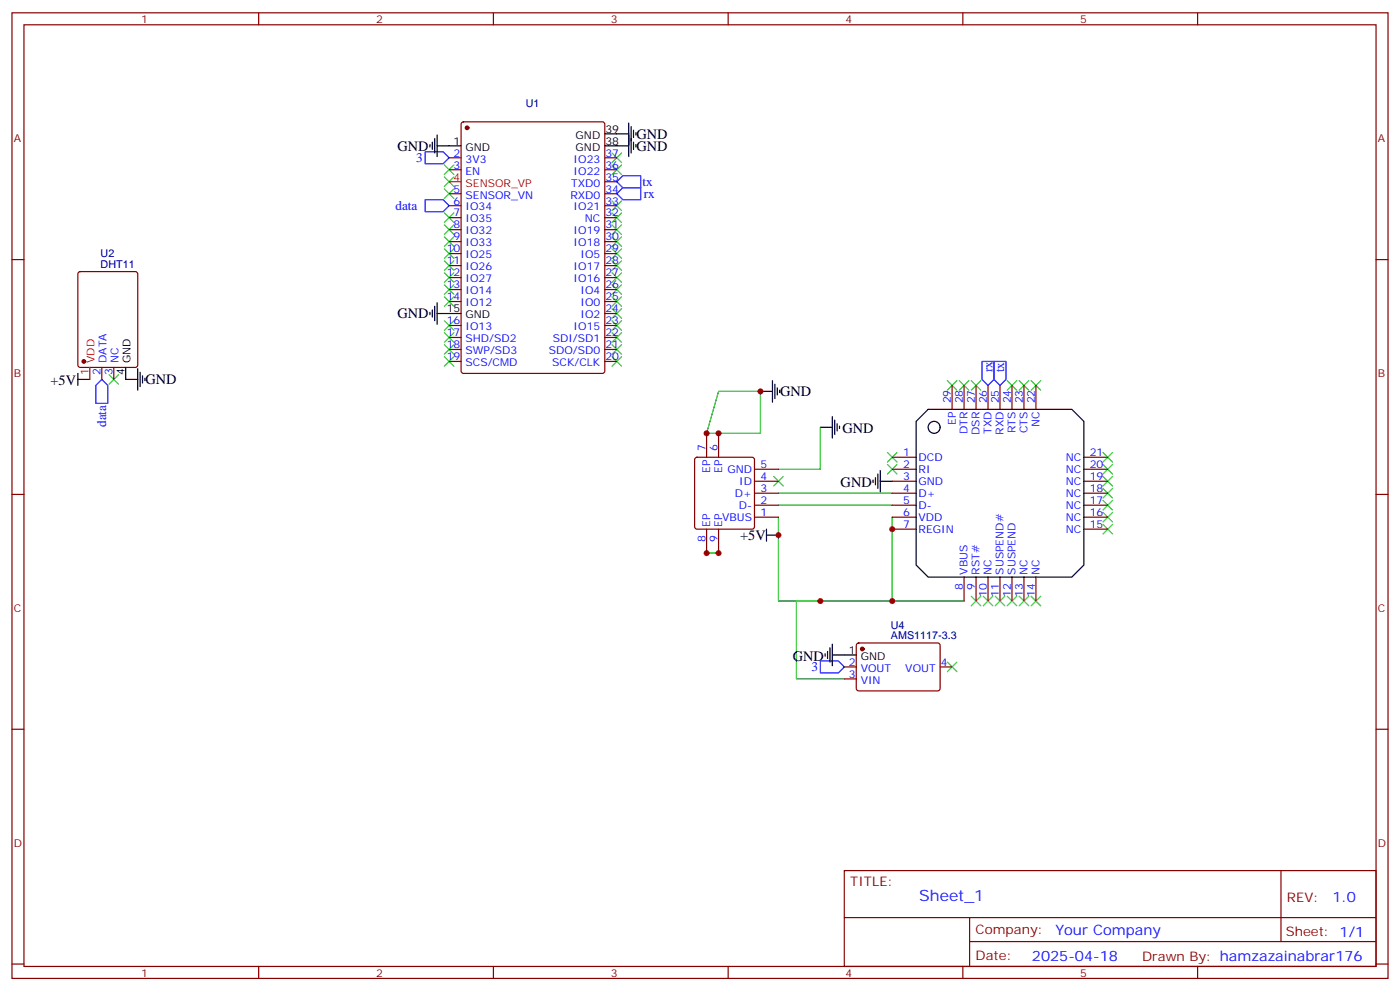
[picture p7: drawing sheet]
<svg xmlns="http://www.w3.org/2000/svg" width="412mm" height="292mm" viewBox="0 0 412 292" stroke-linecap="round" stroke-linejoin="round" font-family="sans-serif">
<g fill="none" stroke="#870000" stroke-width=".35">
<path d="M3.5 3.8h405.4v284.3h-405.4zM7.1 7.3h398.2v277.3h-398.2zM76.2 3.8v3.5M145.3 3.8v3.5M214.5 3.8v3.5M283.6 3.8v3.5M352.8 3.8v3.5M3.5 76.4h3.6M405.3 76.4h3.6M3.5 145.6h3.6M405.3 145.6h3.6M3.5 214.7h3.6"/>
<path d="M405.3 214.7h3.6M248.7 256.4h156.6v28.2h-156.6zM377.3 256.4v20.9M248.7 270.2h156.5M285.6 277.3h119.6M285.6 270.2v14.1M3.5 283.9h3.6M76.2 284.6v3.5M145.3 284.6v3.5M214.5 284.6v3.5M283.6 284.6v3.5M352.8 284.6v3.5"/>
<path d="M405.3 283.9h3.6"/>
</g>
<path d="M125.2 44.7h5.3l1.8 1.8-1.8 1.7h-5.3zM125.2 58.8h5.3l1.8 1.8-1.8 1.7h-5.3zM181.7 53.5l1.7-1.7h5.3v3.5h-5.3zM181.7 57l1.7-1.7h5.3v3.5h-5.3zM30 111.7l1.7 1.8v5.3h-3.5v-5.3zM289.3 106.4h3.5v5.3l-1.8 1.8-1.7-1.8zM292.8 106.4h3.5v5.3l-1.7 1.8-1.8-1.8zM241.7 194.6h5.2l1.8 1.8-1.8 1.8h-5.2z" fill="none" stroke="#00f" stroke-width=".35"/>
<g fill="none" stroke="#3c3" stroke-width=".35">
<path d="M130.9 55.6l2.8 2.9M130.9 52.1l2.8 2.8M130.9 48.6l2.8 2.8M133.7 55.6l-2.8 2.9M133.7 52.1l-2.8 2.8M133.7 48.6l-2.8 2.8M180.3 59.2l2.8 2.8M180.3 48.6l2.8 2.8M180.3 45l2.8 2.9M183.1 45l-2.8 2.9M183.1 59.2l-2.8 2.8M183.1 48.6l-2.8 2.8"/>
<path d="M130.9 62.7l2.8 2.8M130.9 66.2l2.8 2.8M130.9 69.7l2.8 2.9M130.9 73.3l2.8 2.8M130.9 76.8l2.8 2.8M133.7 62.7l-2.8 2.8M133.7 66.2l-2.8 2.8M133.7 69.7l-2.8 2.9M133.7 73.3l-2.8 2.8M133.7 76.8l-2.8 2.8M180.3 76.8l2.8 2.8M180.3 73.3l2.8 2.8"/>
<path d="M180.3 69.7l2.8 2.9M180.3 66.2l2.8 2.8M180.3 62.7l2.8 2.8M183.1 76.8l-2.8 2.8M183.1 73.3l-2.8 2.8M183.1 69.7l-2.8 2.9M183.1 66.2l-2.8 2.8M183.1 62.7l-2.8 2.8M130.9 94.4l2.8 2.9M130.9 80.3l2.8 2.8M130.9 83.9l2.8 2.8M130.9 87.4l2.8 2.8"/>
<path d="M130.9 98l2.8 2.8M133.7 94.4l-2.8 2.9M133.7 80.3l-2.8 2.8M133.7 83.9l-2.8 2.8M133.7 87.4l-2.8 2.8M133.7 98l-2.8 2.8M180.3 94.4l2.8 2.9M180.3 90.9l2.8 2.8M180.3 87.4l2.8 2.8M180.3 83.9l2.8 2.8M180.3 80.3l2.8 2.8M180.3 98l2.8 2.8"/>
<path d="M183.1 94.4l-2.8 2.9M183.1 90.9l-2.8 2.8M183.1 87.4l-2.8 2.8M183.1 83.9l-2.8 2.8M183.1 80.3l-2.8 2.8M183.1 98l-2.8 2.8M32.1 110.3l2.8 2.8M34.9 110.3l-2.8 2.8M130.9 101.5l2.8 2.8M130.9 105l2.8 2.8M133.7 101.5l-2.8 2.8M133.7 105l-2.8 2.8"/>
<path d="M180.3 101.5l2.8 2.8M180.3 105l2.8 2.8M183.1 101.5l-2.8 2.8M183.1 105l-2.8 2.8M279 112.1l2.9 2.8M281.9 112.1l-2.9 2.8M282.6 112.1l2.8 2.8M285.4 112.1l-2.8 2.8M286.1 112.1l2.8 2.8M288.9 112.1l-2.8 2.8M296.7 112.1l2.8 2.8M299.5 112.1l-2.8 2.8"/>
<path d="M300.2 112.1l2.8 2.8M303 112.1l-2.8 2.8M303.7 112.1l2.9 2.8M306.6 112.1l-2.9 2.8M261.4 133.2l2.8 2.9M261.4 136.8l2.8 2.8M264.2 133.2l-2.8 2.9M264.2 136.8l-2.8 2.8M324.9 136.8l2.8 2.8M324.9 133.2l2.8 2.9M327.7 136.8l-2.8 2.8M327.7 133.2l-2.8 2.9"/>
<path d="M227.9 140.3l2.8 2.8M230.7 140.3l-2.8 2.8M324.9 154.4l2.8 2.8M324.9 150.9l2.8 2.8M324.9 147.4l2.8 2.8M324.9 143.8l2.8 2.8M324.9 140.3l2.8 2.8M327.7 143.8l-2.8 2.8M327.7 147.4l-2.8 2.8M327.7 154.4l-2.8 2.8M327.7 140.3l-2.8 2.8M327.7 150.9l-2.8 2.8"/>
<path d="M286.1 175.6l2.8 2.8M288.9 175.6l-2.8 2.8M289.6 175.6l2.9 2.8M292.5 175.6l-2.9 2.8M293.2 175.6l2.8 2.8M296 175.6l-2.8 2.8M296.7 175.6l2.8 2.8M299.5 175.6l-2.8 2.8M300.2 175.6l2.8 2.8M303 175.6l-2.8 2.8M303.7 175.6l2.9 2.8M306.6 175.6l-2.9 2.8"/>
<path d="M279 195l2.9 2.8M281.9 195l-2.9 2.8"/>
</g>
<g fill="none" stroke="#000" stroke-width=".35">
<path d="M128.8 39.8v6.3M181.7 39.4h3.5M185.2 36.2v9.9M185.9 37.3v7.7M186.6 38.3v2.2M187.3 39.1v.7M126.6 42.6v.7M127.4 41.9v2.1M128.1 40.8v4.2M128.8 42.9h3.5M181.7 42.9h3.5M186.6 41.9v2.1"/>
<path d="M187.3 42.6v.7M126.6 92v.7M127.4 91.3v2.1M128.1 90.2v4.2M128.8 92.3h3.5M128.8 89.1v6.4M22.9 111.7h3.6M22.9 110v3.5M37 111.7h3.6M40.6 108.5v6.4M41.3 109.6v4.2M42 110.7v2.1"/>
<path d="M42.7 111.4v.7M224 115.3h3.5M227.5 112.1v6.3M228.2 113.1v4.3M229 114.2v2.1M229.7 114.9v.7M241.7 125.8h3.5M245.2 122.7v6.3M245.9 123.7v4.3M246.6 124.8v2.1M247.3 125.5v.7M258.6 139.6v4.2"/>
<path d="M259.3 138.5v6.4M225.8 157.6h3.5M225.8 155.8v3.5M257.2 141.4v.7M257.9 140.7v2.1M259.3 141.7h3.5M243.1 192.5v.7M243.8 191.8v2.1M244.5 190.7v4.3M245.2 189.7v6.3M245.2 192.9h3.5"/>
</g>
<path d="M211.7 115.3h12.3v12.3h-15.9zM241.7 125.8v12.4h-12.4M229.3 152.3v24.7h54.7M229.3 148.8h33.5M229.3 145.2h33.5M262.8 152.3v24.7M208.1 162.9h3.6M241.7 177h-7.1v22.9h14.1" fill="none" stroke="#008700" stroke-width=".35"/>
<g fill="#c00">
<circle cx="224" cy="115.3" r=".88"/>
<circle cx="262.8" cy="177" r=".88"/>
<circle cx="262.8" cy="155.8" r=".88"/>
<circle cx="241.7" cy="177" r=".88"/>
<circle cx="211.7" cy="127.6" r=".88"/>
<circle cx="208.1" cy="162.9" r=".88"/>
<circle cx="211.7" cy="162.9" r=".88"/>
<circle cx="208.1" cy="127.6" r=".88"/>
<circle cx="229.3" cy="157.6" r=".88"/>
</g>
<g fill="none" stroke="#870000" stroke-width=".35">
<path d="M136.1 36.1l.4-.2h40.9l.7 .4 .1 73-.5 .6-41.2 .1-.6-.5-.1-72.9zM132.3 46.5h3.5M132.3 50h3.5M132.3 57h3.5M178.2 46.5h3.5M178.2 50h3.5M178.2 57h3.5M178.2 53.5h3.5M132.3 60.6h3.5M132.3 64.1h3.5M132.3 67.6h3.5M132.3 71.2h3.5"/>
<path d="M132.3 74.7h3.5M132.3 78.2h3.5M178.2 60.6h3.5M178.2 64.1h3.5M178.2 67.6h3.5M178.2 71.2h3.5M178.2 74.7h3.5M178.2 78.2h3.5M23.2 80.2l.4-.2h16.3l.6 .4 .1 27.1-.5 .6-16.5 .1-.6-.5-.1-27zM132.3 81.7h3.5M132.3 85.3h3.5M132.3 88.8h3.5"/>
<path d="M132.3 95.8h3.5M132.3 99.4h3.5M178.2 81.7h3.5M178.2 85.3h3.5M178.2 88.8h3.5M178.2 95.8h3.5M178.2 99.4h3.5M178.2 92.3h3.5M30 108.2v3.5M33.5 108.2v3.5M132.3 102.9h3.5M132.3 106.4h3.5"/>
<path d="M178.2 102.9h3.5M178.2 106.4h3.5M280.5 113.5v7M284 113.5v7M287.5 113.5v7M291 113.5v7M294.6 113.5v7M298.1 113.5v7M301.6 113.5v7M305.2 113.5v7M204.8 134.9l.5-.2h16.2l.5 .2 .2 .5v19.7l-.2 .5-.5 .2h-16.2l-.5-.2-.2-.5v-19.7zM208.1 127.6v7.1"/>
<path d="M211.7 127.6v7.1M222.2 138.2h7.1M262.8 138.2h7.1M262.8 134.7h7.1M319.3 138.2h7M319.3 134.7h7M208.1 155.8v7.1M211.7 155.8v7.1M222.2 141.7h7.1M222.2 145.2h7.1M222.2 148.8h7.1M222.2 152.3h7.1"/>
<path d="M262.8 141.7h7.1M262.8 145.2h7.1M262.8 148.8h7.1M262.8 152.3h7.1M262.8 155.8h7.1M319.3 141.7h7M319.3 145.2h7M319.3 148.8h7M319.3 152.3h7M319.3 155.8h7M284 169.9v7.1M287.5 169.9v7.1"/>
<path d="M291 169.9v7.1M294.6 169.9v7.1M298.1 169.9v7.1M301.6 169.9v7.1M305.2 169.9v7.1M248.7 196.4h3.5M248.7 199.9h3.5M252.5 189.5l.4-.2 23.6 .1 .4 .6v13l-.7 .4h-23.5l-.5-.7v-12.7zM276.9 196.4h3.6"/>
</g>
<g fill="#870000" stroke="#870000" stroke-width=".35">
<circle cx="24.7" cy="106.4" r=".53"/>
<circle cx="254" cy="191.1" r=".53"/>
<circle cx="137.6" cy="37.6" r=".53"/>
</g>
<path d="M132.3 53.5h3.5M26.5 108.2v3.5" fill="none" stroke="#f00" stroke-width=".35"/>
<g fill="none" stroke="#000" stroke-width=".35">
<path d="M178.2 39.4h3.5M132.3 42.9h3.5M178.2 42.9h3.5M132.3 92.3h3.5M37 108.2v3.5M273.4 120.5h42.3l3.6 3.6v42.3l-3.6 3.5h-42.3l-3.5-3.5v-42.3zM248.7 192.9h3.5"/>
<circle cx="275.2" cy="125.8" r="1.76"/>
</g>
<text font-size="4.6" fill="#00f" x="270.8" y="265.4">Sheet_1</text>
<g font-size="4.2">
<text x="187.5" y="40.8">GND</text>
<text x="117.1" y="44.4">GND</text>
<text x="187.5" y="44.4">GND</text>
<text x="117.1" y="93.8">GND</text>
<text x="14.9" y="113.2">+5V</text>
<text x="42.9" y="113.2">GND</text>
<text x="229.8" y="116.7">GND</text>
<text x="248.1" y="127.5">GND</text>
<text x="247.6" y="143.3">GND</text>
<text x="218" y="159">+5V</text>
<text x="233.5" y="194.5">GND</text>
</g>
<g font-size="4.2" fill="#00f">
<text x="392.5" y="265.6">1.0</text>
<text x="310.9" y="275.2">Your Company</text>
<text x="304" y="283">2025-04-18</text>
</g>
<g font-size="3.9" fill="#00f">
<text x="122.6" y="47.7">3</text>
<text x="189.3" y="54.7">tx</text>
<text x="189.7" y="58.3">rx</text>
<text x="116.5" y="61.8">data</text>
<text x="292.3" y="109.6" transform="rotate(-90 292.3 109.6)">rx</text>
<text x="295.8" y="109.6" transform="rotate(-90 295.8 109.6)">tx</text>
<text x="31.3" y="125.8" transform="rotate(-90 31.3 125.8)">data</text>
<text x="239" y="197.6">3</text>
</g>
<g font-size="3.9" fill="#800">
<text x="250.5" y="260.9">TITLE:</text>
<text x="379.1" y="265.6">REV:</text>
<text x="287.4" y="275.1">Company:</text>
<text x="378.7" y="275.8">Sheet: 1/1</text>
<text x="287.4" y="282.8">Date:</text>
<text x="336.4" y="282.9">Drawn By: hamzazainabrar176</text>
</g>
<g font-size="3.2" fill="#800">
<text x="41.6" y="6.8">1</text>
<text x="110.8" y="6.8">2</text>
<text x="179.9" y="6.8">3</text>
<text x="249.1" y="6.8">4</text>
<text x="318.2" y="6.8">5</text>
<text x="4.1" y="41.9">A</text>
<text x="405.9" y="41.9">A</text>
<text x="4.1" y="111">B</text>
<text x="405.9" y="111">B</text>
<text x="4.1" y="180.2">C</text>
<text x="405.9" y="180.2">C</text>
<text x="4.1" y="249.3">D</text>
<text x="405.9" y="249.3">D</text>
<text x="41.6" y="287.6">1</text>
<text x="110.8" y="287.6">2</text>
<text x="179.9" y="287.6">3</text>
<text x="249.1" y="287.6">4</text>
<text x="318.2" y="287.6">5</text>
</g>
<g font-size="3.2" fill="#000080">
<text x="154.9" y="31.5">U1</text>
<text x="29.6" y="75.7">U2</text>
<text x="29.6" y="78.9">DHT11</text>
<text x="262.4" y="185.2">U4</text>
<text x="262.4" y="188.3">AMS1117-3.3</text>
</g>
<g font-size="3.2">
<text x="169.6" y="40.8">GND</text>
<text x="178.3" y="39.1">39</text>
<text x="133.6" y="42.6">1</text>
<text x="137.1" y="44.3">GND</text>
<text x="169.6" y="44.3">GND</text>
<text x="178.3" y="42.6">38</text>
<text x="131.6" y="92">15</text>
<text x="137.1" y="93.7">GND</text>
<text x="38.5" y="106.9" transform="rotate(-90 38.5 106.9)">GND</text>
<text x="36.7" y="110.4" transform="rotate(-90 36.7 110.4)">4</text>
<text x="250" y="192.5">1</text>
<text x="253.5" y="194.3">GND</text>
</g>
<g font-size="3.2" fill="#00f">
<text x="133.6" y="46.1">2</text>
<text x="137.1" y="47.9">3V3</text>
<text x="169" y="47.9">IO23</text>
<text x="178.3" y="46.1">37</text>
<text x="133.6" y="49.6">3</text>
<text x="137.1" y="51.4">EN</text>
<text x="169" y="51.4">IO22</text>
<text x="178.3" y="53.2">35</text>
<text x="178.3" y="49.6">36</text>
<text x="133.6" y="56.7">5</text>
<text x="137.1" y="58.5">SENSOR_VN</text>
<text x="168" y="58.5">RXD0</text>
<text x="168.3" y="54.9">TXD0</text>
<text x="178.3" y="56.7">34</text>
<text x="133.6" y="60.2">6</text>
<text x="133.6" y="63.7">7</text>
<text x="137.1" y="62">IO34</text>
<text x="137.1" y="65.5">IO35</text>
<text x="169" y="62">IO21</text>
<text x="172.3" y="65.5">NC</text>
<text x="178.3" y="63.7">32</text>
<text x="178.3" y="60.2">33</text>
<text x="133.6" y="67.3">8</text>
<text x="133.6" y="70.8">9</text>
<text x="137.1" y="69">IO32</text>
<text x="169" y="69">IO19</text>
<text x="178.3" y="70.8">30</text>
<text x="178.3" y="67.3">31</text>
<text x="131.6" y="74.3">10</text>
<text x="131.6" y="77.9">11</text>
<text x="137.1" y="72.6">IO33</text>
<text x="137.1" y="76.1">IO25</text>
<text x="169" y="72.6">IO18</text>
<text x="171" y="76.1">IO5</text>
<text x="178.3" y="77.9">28</text>
<text x="178.3" y="74.3">29</text>
<text x="131.6" y="81.4">12</text>
<text x="137.1" y="79.6">IO26</text>
<text x="137.1" y="83.1">IO27</text>
<text x="169" y="83.1">IO16</text>
<text x="169" y="79.6">IO17</text>
<text x="178.3" y="81.4">27</text>
<text x="131.6" y="84.9">13</text>
<text x="131.6" y="88.4">14</text>
<text x="137.1" y="86.7">IO14</text>
<text x="171" y="86.7">IO4</text>
<text x="178.3" y="88.4">25</text>
<text x="178.3" y="84.9">26</text>
<text x="131.6" y="95.5">16</text>
<text x="137.1" y="90.2">IO12</text>
<text x="171" y="93.7">IO2</text>
<text x="171" y="90.2">IO0</text>
<text x="178.3" y="95.5">23</text>
<text x="178.3" y="92">24</text>
<text x="131.6" y="99">17</text>
<text x="137.1" y="97.3">IO13</text>
<text x="137.1" y="100.8">SHD/SD2</text>
<text x="162.8" y="100.8">SDI/SD1</text>
<text x="169" y="97.3">IO15</text>
<text x="178.3" y="99">22</text>
<text x="31.4" y="106.9" transform="rotate(-90 31.4 106.9)">DATA</text>
<text x="34.9" y="106.9" transform="rotate(-90 34.9 106.9)">NC</text>
<text x="131.6" y="102.6">18</text>
<text x="131.6" y="106.1">19</text>
<text x="137.1" y="104.3">SWP/SD3</text>
<text x="137.1" y="107.8">SCS/CMD</text>
<text x="161.7" y="104.3">SDO/SD0</text>
<text x="162.6" y="107.8">SCK/CLK</text>
<text x="178.3" y="106.1">20</text>
<text x="178.3" y="102.6">21</text>
<text x="29.6" y="110.4" transform="rotate(-90 29.6 110.4)">2</text>
<text x="33.2" y="110.4" transform="rotate(-90 33.2 110.4)">3</text>
<text x="280.1" y="118.8" transform="rotate(-90 280.1 118.8)">29</text>
<text x="283.6" y="118.8" transform="rotate(-90 283.6 118.8)">28</text>
<text x="287.2" y="118.8" transform="rotate(-90 287.2 118.8)">27</text>
<text x="290.7" y="118.8" transform="rotate(-90 290.7 118.8)">26</text>
<text x="294.2" y="118.8" transform="rotate(-90 294.2 118.8)">25</text>
<text x="297.7" y="118.8" transform="rotate(-90 297.7 118.8)">24</text>
<text x="301.3" y="118.8" transform="rotate(-90 301.3 118.8)">23</text>
<text x="304.8" y="118.8" transform="rotate(-90 304.8 118.8)">22</text>
<text x="281.5" y="125.2" transform="rotate(-90 281.5 125.2)">EP</text>
<text x="306.2" y="125.8" transform="rotate(-90 306.2 125.8)">NC</text>
<text x="285" y="127.9" transform="rotate(-90 285 127.9)">DTR</text>
<text x="288.6" y="128.1" transform="rotate(-90 288.6 128.1)">DSR</text>
<text x="292.1" y="127.8" transform="rotate(-90 292.1 127.8)">TXD</text>
<text x="295.6" y="128.1" transform="rotate(-90 295.6 128.1)">RXD</text>
<text x="299.2" y="127.6" transform="rotate(-90 299.2 127.6)">RTS</text>
<text x="302.7" y="127.6" transform="rotate(-90 302.7 127.6)">CTS</text>
<text x="207.8" y="132.9" transform="rotate(-90 207.8 132.9)">7</text>
<text x="211.3" y="132.9" transform="rotate(-90 211.3 132.9)">6</text>
<text x="224" y="137.8">5</text>
<text x="266.1" y="134.3">1</text>
<text x="266.1" y="137.8">2</text>
<text x="270.6" y="135.7">DCD</text>
<text x="314" y="135.7">NC</text>
<text x="321" y="137.8">20</text>
<text x="321" y="134.3">21</text>
<text x="209.2" y="139.3" transform="rotate(-90 209.2 139.3)">EP</text>
<text x="212.7" y="139.3" transform="rotate(-90 212.7 139.3)">EP</text>
<text x="214.3" y="139.2">GND</text>
<text x="217.8" y="142.8">ID</text>
<text x="224" y="141.4">4</text>
<text x="266.1" y="141.4">3</text>
<text x="270.6" y="139.2">RI</text>
<text x="270.6" y="142.8">GND</text>
<text x="314" y="142.8">NC</text>
<text x="314" y="139.2">NC</text>
<text x="321" y="141.4">19</text>
<text x="216.5" y="146.3">D+</text>
<text x="217.7" y="149.8">D-</text>
<text x="224" y="144.9">3</text>
<text x="224" y="148.4">2</text>
<text x="266.1" y="144.9">4</text>
<text x="266.1" y="148.4">5</text>
<text x="270.6" y="146.3">D+</text>
<text x="270.6" y="149.8">D-</text>
<text x="314" y="149.8">NC</text>
<text x="314" y="146.3">NC</text>
<text x="321" y="148.4">17</text>
<text x="321" y="144.9">18</text>
<text x="209.2" y="155.1" transform="rotate(-90 209.2 155.1)">EP</text>
<text x="212.7" y="153.4">VBUS</text>
<text x="212.7" y="155.1" transform="rotate(-90 212.7 155.1)">EP</text>
<text x="224" y="151.9">1</text>
<text x="266.1" y="151.9">6</text>
<text x="266.1" y="155.5">7</text>
<text x="270.6" y="153.4">VDD</text>
<text x="314" y="153.4">NC</text>
<text x="321" y="155.5">15</text>
<text x="321" y="151.9">16</text>
<text x="207.8" y="159.6" transform="rotate(-90 207.8 159.6)">8</text>
<text x="211.3" y="159.6" transform="rotate(-90 211.3 159.6)">9</text>
<text x="270.6" y="156.9">REGIN</text>
<text x="314" y="156.9">NC</text>
<text x="283.6" y="173.7" transform="rotate(-90 283.6 173.7)">8</text>
<text x="285" y="169.2" transform="rotate(-90 285 169.2)">VBUS</text>
<text x="287.2" y="173.7" transform="rotate(-90 287.2 173.7)">9</text>
<text x="288.6" y="169.2" transform="rotate(-90 288.6 169.2)">RST#</text>
<text x="292.1" y="169.2" transform="rotate(-90 292.1 169.2)">NC</text>
<text x="295.6" y="169.2" transform="rotate(-90 295.6 169.2)">SUSPEND#</text>
<text x="299.2" y="169.2" transform="rotate(-90 299.2 169.2)">SUSPEND</text>
<text x="302.7" y="169.2" transform="rotate(-90 302.7 169.2)">NC</text>
<text x="306.2" y="169.2" transform="rotate(-90 306.2 169.2)">NC</text>
<text x="290.7" y="175.7" transform="rotate(-90 290.7 175.7)">10</text>
<text x="294.2" y="175.7" transform="rotate(-90 294.2 175.7)">11</text>
<text x="297.7" y="175.7" transform="rotate(-90 297.7 175.7)">12</text>
<text x="301.3" y="175.7" transform="rotate(-90 301.3 175.7)">13</text>
<text x="304.8" y="175.7" transform="rotate(-90 304.8 175.7)">14</text>
<text x="250" y="196">2</text>
<text x="253.5" y="197.8">VOUT</text>
<text x="266.7" y="197.8">VOUT</text>
<text x="277.1" y="196">4</text>
<text x="250" y="199.6">3</text>
<text x="253.5" y="201.3">VIN</text>
</g>
<g font-size="3.2" fill="#f00">
<text x="133.6" y="53.2">4</text>
<text x="137.1" y="54.9">SENSOR_VP</text>
<text x="27.9" y="106.9" transform="rotate(-90 27.9 106.9)">VDD</text>
<text x="26.1" y="110.4" transform="rotate(-90 26.1 110.4)">1</text>
</g>
</svg>
